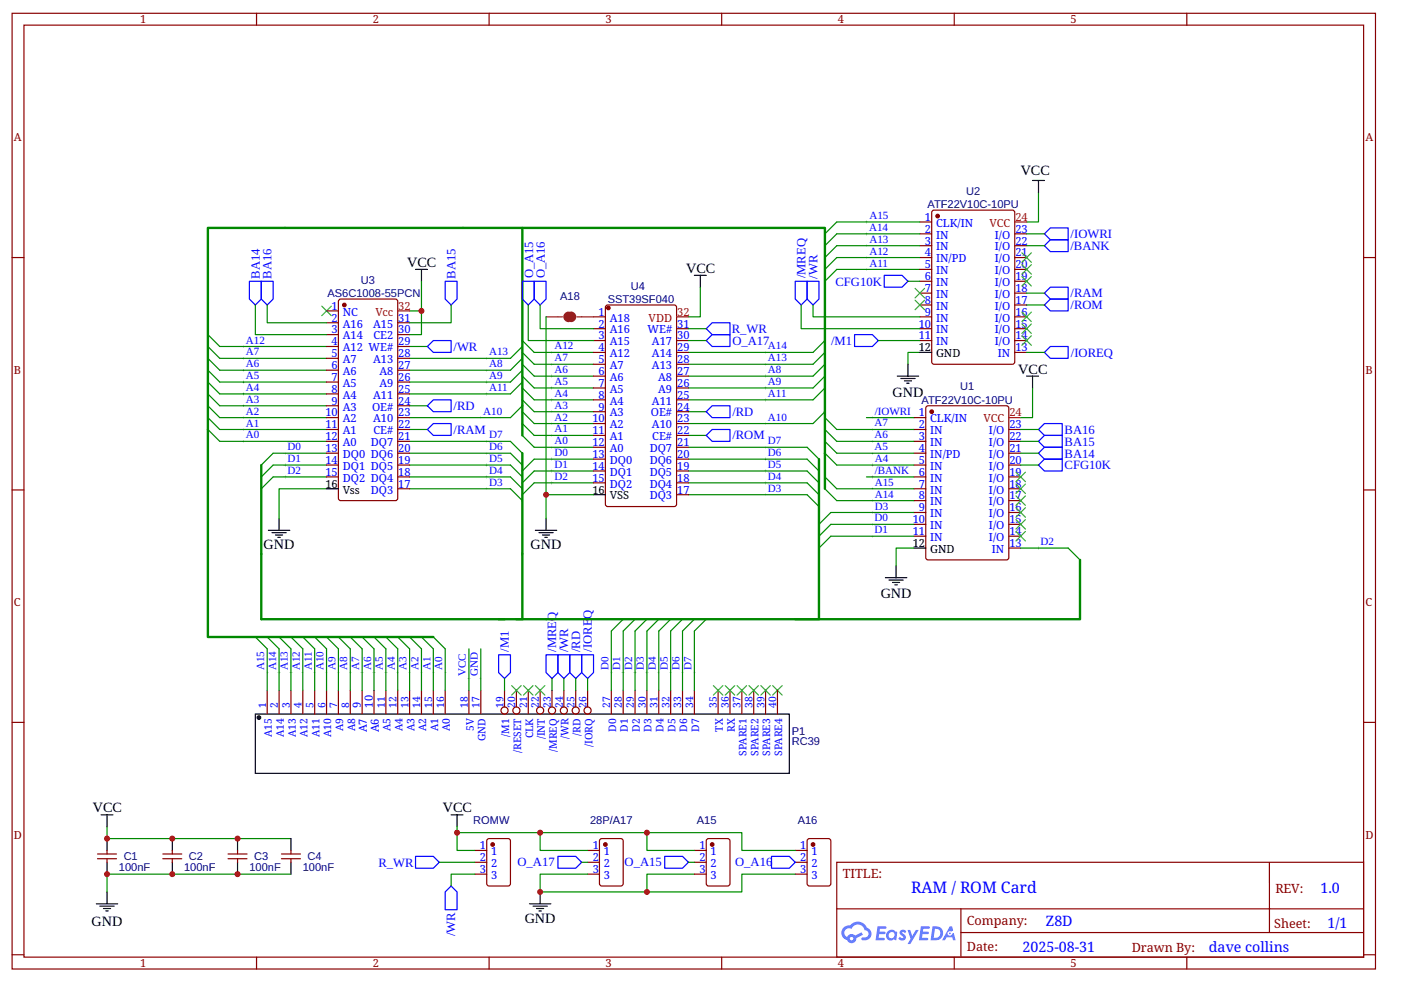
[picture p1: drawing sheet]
<svg xmlns="http://www.w3.org/2000/svg" width="297mm" height="210mm" viewBox="0 0 297 210" stroke-linecap="round" stroke-linejoin="round" font-family="sans-serif">
<g fill="none" stroke="#800" stroke-width=".25">
<path d="M2.6 2.8h289v202.8h-289zM5.1 5.3h284v197.8h-284zM54.4 2.8v2.5M103.7 2.8v2.5M153 2.8v2.5M202.3 2.8v2.5M251.6 2.8v2.5M2.6 54.6h2.5M289.1 54.6h2.5M2.6 104h2.5M289.1 104h2.5M2.6 153.3h2.5"/>
<path d="M289.1 153.3h2.5M177.4 182.9h111.7v20.2h-111.7zM177.4 192.8h111.6M203.7 197.9h85.3M203.7 192.8v10.1M269.1 183v14.9M2.6 202.6h2.5M54.4 203.1v2.5M103.7 203.1v2.5M153 203.1v2.5M202.3 203.1v2.5M251.6 203.1v2.5"/>
<path d="M289.1 202.6h2.5"/>
</g>
<g fill="#58f">
<path d="M190.9 197.4l.5-.2 .4 .1 .3 .3-.2 .4a.33 .33 0 0 0-.3-.3 .33 .33 0 0 0-.3 .2v.1a.85 .85 0 0 1 .7 .6 .85 .85 0 0 1-.3 .9h-.6l-.6-.4 .3-.3 .5 .2 .2-.1v-.1a.87 .87 0 0 1-.6-1.4z"/>
<path d="M192.4 197.3h.6l.4 1.3 .8-1.3h.6l-1.8 3h-.6l.7-1.1z"/>
<path d="M186.1 196.5h1.6l.2 .2-.1 .3-1.2 .1-.1 .6h1l.3 .2-.3 .3h-1.1l-.1 .8h1.2l.1 .2-.1 .3h-1.9z"/>
<path d="M195.2 196.5h1.7l.2 .2-.1 .3-1.2 .1-.1 .6h1l.3 .2-.3 .3h-1.1l-.1 .8h1.2l.1 .2-.1 .3h-1.9z"/>
<path d="M201.4 196.5h.5l.2 .9-.4 .3a.49 .49 0 0 0-.8 .1 .49 .49 0 0 0 .4 .7 .49 .49 0 0 0 .6-.4l.3-.2 .4 1.6h-.5l-.2-.6h-1.2l-.4 .6h-.6z"/>
<path d="M197.7 196.5l-.4 3h.9a1.5 1.5 0 0 0 1.8-1.5 1.5 1.5 0 0 0-1.8-1.5zM198.2 197.1a1.01 1.01 0 0 1 1.2 1.1 1.01 1.01 0 0 1-1.4 .8z"/>
<path d="M188.3 197.5a1.1 1.1 0 0 0-.3 1.6 1.1 1.1 0 0 0 1.6 .2l.4 .2 .2-1.6-.4-.3a1.01 1.01 0 0 0-1.5-.1zM188.3 198.4a.7 .7 0 0 1 1.4 0 .7 .7 0 0 1-1.4 0z"/>
<path d="M178.9 196.8a1.57 1.57 0 0 0 .7 2.7 1.01 1.01 0 0 0 1.2 .6 1.01 1.01 0 0 0 .8-1.1l1.4-.7-.3-.5-1.4 .7a1.02 1.02 0 0 0-1.7 .3 .99 .99 0 0 1-.5-1.4 .99 .99 0 0 1 1.4-.3 1.48 1.48 0 0 1 1.6-.9 1.48 1.48 0 0 1 1.3 1.2 .81 .81 0 0 1 .7 1 .81 .81 0 0 1-1.2 .5l-.3 .1v.3a1.39 1.39 0 0 0 2-.6 1.39 1.39 0 0 0-.8-1.9 2.18 2.18 0 0 0-3.7-.5l-.7 .2zM180.2 199.1a.38 .38 0 0 1 .7 0 .38 .38 0 0 1-.7 0z"/>
<circle cx="201.4" cy="198" r=".19"/>
</g>
<path d="M110.7 48.4v44M110.7 96.2v35.2h-1.2M173.6 97.4v34h-118.2v-32.7M174.9 103.7v-55.3h-130.8v86.7h47.8M229 118.8v12.6h-60.4" fill="none" stroke="#080" stroke-width=".5"/>
<g fill="none" stroke="#080" stroke-width=".25">
<path d="M89.4 59.7v11.3h-2.6M192.5 59.7h2.5M195 47.1h-17.6l-2.5 2.5M195 57.2h-17.6l-2.5 2.5M195 54.6h-17.6l-2.5 2.6M195 52.1h-17.6l-2.5 2.5M195 49.6h-17.6l-2.5 2.5M217.7 52.1h3.7M217.7 49.6h3.7M220.2 40.8v6.3h-2.5M44.1 78.5l2.5 2.6h22.6M44.1 76l2.5 2.5h22.6"/>
<path d="M44.1 73.5l2.5 2.5h22.6M44.1 71l2.5 2.5h22.6M54.1 64.7v6.3h15.1M56.7 64.7v3.8h12.5M86.8 73.5h3.8M86.8 66h2.6M95.6 64.7v3.8h-8.8M110.7 78.5l-2.5 2.6h-21.4M110.7 76l-2.5 2.5h-21.4M110.7 73.5l-2.5 2.5h-21.4M110.7 72.3l2.6 2.5h12.5M110.7 74.8l2.6 2.5h12.5"/>
<path d="M110.7 77.3l2.6 2.5h12.5M110.7 79.8l2.6 2.5h12.5M112 64.7v7.6h13.8M114.5 64.7v5h11.3M115.8 67.2v37.8M146 69.7h3.7M146 72.3h3.7M148.5 60.9v6.3h-2.5M169.9 64.7v5h25.1M172.4 64.7v2.5h22.6M174.9 72.3l-2.5 2.5h-26.4M174.9 74.8l-2.5 2.5h-26.4"/>
<path d="M174.9 77.3l-2.5 2.5h-26.4M174.9 79.8l-2.5 2.5h-26.4M186.2 72.3h8.8M195 74.8h-2.5v2.5M217.7 74.8h3.7M217.7 62.2h3.7M217.7 64.7h3.7M44.1 91.1l2.5 2.5h22.6M44.1 88.6l2.5 2.5h22.6M44.1 86.1l2.5 2.5h22.6M44.1 83.6l2.5 2.5h22.6M44.1 81.1l2.5 2.5h22.6"/>
<path d="M69.2 98.7h-11.3l-2.5 2.5M69.2 96.2h-11.3l-2.5 2.5M86.8 93.6h21.4l2.5 2.6M86.8 91.1h3.8M86.8 86.1h3.8M86.8 98.7h21.4l2.5 2.5M86.8 96.2h21.4l2.5 2.5M110.7 86.1l-2.5 2.5h-21.4M110.7 81.1l-2.5 2.5h-21.4M110.7 89.9l2.6 2.5h12.5M110.7 84.8l2.6 2.5h12.5M110.7 82.3l2.6 2.5h12.5"/>
<path d="M110.7 87.3l2.6 2.6h12.5M110.7 92.4l2.6 2.5h12.5M125.8 97.4h-12.5l-2.6 2.5M125.8 99.9h-12.5l-2.6 2.5M146 92.4h3.7M146 87.3h3.7M146 94.9h25.1l2.5 2.5M146 97.4h25.1l2.5 2.5M146 99.9h25.1l2.5 2.5M174.9 91.1l2.5 2.5h16.4M174.9 88.6l2.5 2.5h16.4M174.9 82.3l-2.5 2.5h-26.4"/>
<path d="M174.9 87.3l-2.5 2.6h-26.4M174.9 93.6l2.5 2.6h16.4M174.9 96.2l2.5 2.5h16.4M183.7 88.6h10.1M216.4 93.6h3.8M216.4 91.1h3.8M216.4 96.2h3.8M216.4 98.7h3.8M218.9 82.3v6.3h-2.5M69.2 103.7h-10v6.3M69.2 101.2h-11.3l-2.5 2.5M86.8 103.7h21.4l2.5 2.5"/>
<path d="M86.8 101.2h21.4l2.5 2.5M125.8 105h-10v5M125.8 102.4h-12.5l-2.6 2.6M146 105h25.1l2.5 2.5M146 102.4h25.1l2.5 2.6M174.9 103.7l2.5 2.5h16.4M174.9 101.2l2.5 2.5h16.4M183.7 101.2h10.1M193.8 116.3h-3.8v3.8M193.8 113.8h-17.6l-2.6 2.5M193.8 111.2h-17.6l-2.6 2.6M193.8 108.7h-17.6l-2.6 2.5"/>
<path d="M216.4 116.3h10.1l2.5 2.5M54.1 135.1l2.6 2.6v8.8M56.7 135.1l2.5 2.6v8.8M59.2 135.1l2.5 2.6v8.8M61.7 135.1l2.5 2.6v8.8M64.2 135.1l2.5 2.6v8.8M66.7 135.1l2.5 2.6v8.8M69.2 135.1l2.5 2.6v8.8M71.7 135.1l2.6 2.6v8.8M74.3 135.1l2.5 2.6v8.8M76.8 135.1l2.5 2.6v8.8M79.3 135.1l2.5 2.6v8.8"/>
<path d="M81.8 135.1l2.5 2.6v8.8M84.3 135.1l2.5 2.6v8.8M86.8 135.1l2.6 2.6v8.8M89.4 135.1l2.5 2.6v8.8M91.9 135.1l2.5 2.6v8.8M99.4 137.7v8.8M101.9 137.7v8.8M132.1 131.4l-2.5 2.5v12.6M134.6 131.4l-2.5 2.5v12.6M137.2 131.4l-2.6 2.5v12.6M139.7 131.4l-2.5 2.5v12.6M142.2 131.4l-2.5 2.5v12.6"/>
<path d="M144.7 131.4l-2.5 2.5v12.6M147.2 131.4l-2.5 2.5v12.6M149.7 131.4l-2.5 2.5v12.6M107 144v2.5M117 144v2.5M119.5 144v2.5M122.1 144v2.5M124.6 144v2.5M22.7 175.4v2.5h39M96.9 175.4v5h3.8M96.9 176.7h17.6v3.7h10.1M114.5 176.7h22.7v3.7h10"/>
<path d="M137.2 176.7h20.1v3.7h11.3M61.7 185.5h-39v3.7M93.1 182.9h7.6M100.7 185.5h-5.1v2.5M123.3 182.9h1.3M124.6 185.5h-10.1v3.7h22.7v-3.7h10M146 182.9h1.2M168.6 185.5h-11.3v3.7h-20.1"/>
</g>
<g fill="none" stroke="#00f" stroke-width=".25">
<path d="M52.9 59.7h2.5v3.7l-1.3 1.3-1.2-1.3zM55.4 59.7h2.5v3.7l-1.2 1.3-1.3-1.3zM94.4 59.7h2.5v3.7l-1.3 1.3-1.2-1.3zM110.7 59.7h2.6v3.7l-1.3 1.3-1.3-1.3zM113.3 59.7h2.5v3.7l-1.3 1.3-1.2-1.3zM168.6 59.7h2.5v3.7l-1.2 1.3-1.3-1.3zM171.1 59.7h2.5v3.7l-1.2 1.3-1.3-1.3zM187.5 58.4h3.7l1.3 1.3-1.3 1.2h-3.7zM221.4 52.1l1.3-1.2h3.8v2.5h-3.8zM221.4 49.6l1.3-1.2h3.8v2.5h-3.8zM91.9 72.3h3.7v2.5h-3.7l-1.3-1.3zM149.7 72.3l1.3-1.3h3.8v2.5h-3.8z"/>
<path d="M151 68.5h3.8v2.5h-3.8l-1.3-1.3zM181.2 71h3.8l1.2 1.3-1.2 1.2h-3.8zM221.4 64.7l1.3-1.3h3.8v2.6h-3.8zM221.4 62.2l1.3-1.3h3.8v2.5h-3.8zM221.4 74.8l1.3-1.3h3.8v2.5h-3.8zM90.6 86.1l1.3-1.3h3.7v2.5h-3.7zM91.9 89.9h3.7v2.5h-3.7l-1.3-1.3zM149.7 92.4l1.3-1.3h3.8v2.5h-3.8zM149.7 87.3l1.3-1.2h3.8v2.5h-3.8zM220.2 96.2l1.2-1.3h3.8v2.5h-3.8zM221.4 92.4h3.8v2.5h-3.8l-1.2-1.3zM221.4 89.9h3.8v2.5h-3.8l-1.2-1.3z"/>
<path d="M221.4 97.4h3.8v2.5h-3.8l-1.2-1.2zM105.7 138.9h2.5v3.8l-1.2 1.3-1.3-1.3zM115.8 138.9h2.5v3.8l-1.3 1.3-1.2-1.3zM118.3 138.9h2.5v3.8l-1.3 1.3-1.2-1.3zM120.8 138.9h2.5v3.8l-1.2 1.3-1.3-1.3zM123.3 138.9h2.5v3.8l-1.2 1.3-1.3-1.3zM88.1 181.7h3.8l1.2 1.2-1.2 1.3h-3.8zM94.4 189.2l1.2-1.2 1.3 1.2v3.8h-2.5zM118.3 181.7h3.8l1.2 1.2-1.2 1.3h-3.8zM140.9 181.7h3.8l1.3 1.2-1.3 1.3h-3.8zM163.6 181.7h3.7l1.3 1.2-1.3 1.3h-3.7z"/>
</g>
<g fill="none" stroke="#000" stroke-width=".25">
<path d="M218.9 38.3h2.5M220.2 38.3v2.5M88.1 57.2h2.5M89.4 57.2v2.5M147.2 58.4h2.5M148.5 58.4v2.5M190.2 79.8h4.6M192.5 77.3v2.5M195 74.8h2.5M217.7 79.8h2.5M218.9 79.8v2.5M191 80.3h3"/>
<path d="M191.8 80.8h1.5M192.3 81.3h.5M56.9 112.5h4.5M57.7 113h3M58.4 113.5h1.5M58.9 114h.5M59.2 110v2.5M69.2 103.7h2.5M113.5 112.5h4.5M114.3 113h3M115 113.5h1.5M115.5 114h.5"/>
<path d="M115.8 110v2.5M125.8 105h2.6M193.8 116.3h2.5M187.7 122.6h4.6M188.5 123.1h3M189.2 123.6h1.5M189.7 124.1h.5M190 120.1v2.5M54.1 151.5h113.2v12.6h-113.2zM21.4 172.9h2.5M22.7 172.9v2.5M22.7 177.9v2.5"/>
<path d="M36.5 177.9v2.5M50.4 177.9v2.5M61.7 177.9v2.5M95.6 172.9h2.6M96.9 172.9v2.5M20.4 191.8h4.6M21.2 192.3h3M21.9 192.8h1.5M22.4 193.3h.5M22.7 182.9v2.6M22.7 189.2v2.6M36.5 182.9v2.6"/>
<path d="M50.4 182.9v2.6M61.7 182.9v2.6M112.3 191.8h4.5M113 192.3h3M113.8 192.8h1.5M114.3 193.3h.5M114.5 189.2v2.6"/>
</g>
<g fill="#000">
<path d="M183.7 46.8v.5zM183.4 47.1h.6z"/>
<path d="M183.7 49.4v.5zM183.4 49.6h.6z"/>
<path d="M183.7 51.9v.5zM183.4 52.1h.6z"/>
<path d="M183.7 54.4v.5zM183.4 54.6h.6z"/>
<path d="M183.7 56.9v.5zM183.4 57.2h.6z"/>
<path d="M51.6 73.3v.5zM51.4 73.5h.5z"/>
<path d="M51.6 75.8v.5zM51.4 76h.5z"/>
<path d="M51.6 78.3v.5zM51.4 78.5h.5z"/>
<path d="M103.2 75.8v.5zM102.9 76h.5z"/>
<path d="M103.2 78.3v.5zM102.9 78.5h.5z"/>
<path d="M117 74.5v.5zM116.8 74.8h.5z"/>
<path d="M117 77v.5zM116.8 77.3h.5z"/>
<path d="M117 79.5v.6zM116.8 79.8h.5z"/>
<path d="M162.3 74.5v.5zM162.1 74.8h.5z"/>
<path d="M162.3 77v.5zM162.1 77.3h.5z"/>
<path d="M162.3 79.5v.6zM162.1 79.8h.5z"/>
<path d="M51.6 80.8v.5zM51.4 81.1h.5z"/>
<path d="M51.6 83.3v.5zM51.4 83.6h.5z"/>
<path d="M51.6 85.8v.5zM51.4 86.1h.5z"/>
<path d="M51.6 88.4v.5zM51.4 88.6h.5z"/>
<path d="M51.6 90.9v.5zM51.4 91.1h.5z"/>
<path d="M51.6 93.4v.5zM51.4 93.6h.5z"/>
<path d="M60.4 98.4v.5zM60.2 98.7h.5z"/>
<path d="M60.4 95.9v.5zM60.2 96.2h.5z"/>
<path d="M101.9 88.4v.5zM101.7 88.6h.5z"/>
<path d="M103.2 80.8v.5zM102.9 81.1h.5z"/>
<path d="M103.2 83.3v.5zM102.9 83.6h.5z"/>
<path d="M103.2 93.4v.5zM102.9 93.6h.5z"/>
<path d="M103.2 95.9v.5zM102.9 96.2h.5z"/>
<path d="M103.2 98.4v.5zM102.9 98.7h.5z"/>
<path d="M117 82.1v.5zM116.8 82.3h.5z"/>
<path d="M117 84.6v.5zM116.8 84.8h.5z"/>
<path d="M117 87.1v.5zM116.8 87.3h.5z"/>
<path d="M117 89.6v.5zM116.8 89.9h.5z"/>
<path d="M117 92.1v.5zM116.8 92.4h.5z"/>
<path d="M117 94.6v.5zM116.8 94.9h.5z"/>
<path d="M117 99.7v.5zM116.8 99.9h.5z"/>
<path d="M117 97.2v.5zM116.8 97.4h.5z"/>
<path d="M162.3 82.1v.5zM162.1 82.3h.5z"/>
<path d="M162.3 84.6v.5zM162.1 84.8h.5z"/>
<path d="M162.3 89.6v.5zM162.1 89.9h.5z"/>
<path d="M162.3 94.6v.5zM162.1 94.9h.5z"/>
<path d="M162.3 97.2v.5zM162.1 97.4h.5z"/>
<path d="M162.3 99.7v.5zM162.1 99.9h.5z"/>
<path d="M185 98.4v.5zM184.7 98.7h.5z"/>
<path d="M185 95.9v.5zM184.7 96.2h.5z"/>
<path d="M185 93.4v.5zM184.7 93.6h.5z"/>
<path d="M185 90.9v.5zM184.7 91.1h.5z"/>
<path d="M185 88.4v.5zM184.7 88.6h.5z"/>
<path d="M60.4 100.9v.5zM60.2 101.2h.5z"/>
<path d="M103.2 100.9v.5zM102.9 101.2h.5z"/>
<path d="M103.2 103.5v.5zM102.9 103.7h.5z"/>
<path d="M117 102.2v.5zM116.8 102.4h.5z"/>
<path d="M162.3 102.2v.5zM162.1 102.4h.5z"/>
<path d="M162.3 104.7v.5zM162.1 105h.5z"/>
<path d="M185 111v.5zM184.7 111.2h.5z"/>
<path d="M185 113.5v.5zM184.7 113.8h.5z"/>
<path d="M185 108.5v.5zM184.7 108.7h.5z"/>
<path d="M185 106v.5zM184.7 106.2h.5z"/>
<path d="M185 103.5v.5zM184.7 103.7h.5z"/>
<path d="M185 100.9v.5zM184.7 101.2h.5z"/>
<path d="M220.2 116v.5zM219.9 116.3h.5z"/>
<path d="M56.7 142.4v.5zM56.4 142.7h.5z"/>
<path d="M59.2 142.4v.5zM58.9 142.7h.5z"/>
<path d="M61.7 142.4v.5zM61.4 142.7h.5z"/>
<path d="M64.2 142.4v.5zM63.9 142.7h.6z"/>
<path d="M66.7 142.4v.5zM66.5 142.7h.5z"/>
<path d="M69.2 142.4v.5zM69 142.7h.5z"/>
<path d="M71.7 142.4v.5zM71.5 142.7h.5z"/>
<path d="M74.3 142.4v.5zM74 142.7h.5z"/>
<path d="M76.8 142.4v.5zM76.5 142.7h.5z"/>
<path d="M79.3 142.4v.5zM79 142.7h.5z"/>
<path d="M81.8 142.4v.5zM81.6 142.7h.5z"/>
<path d="M84.3 142.4v.5zM84.1 142.7h.5z"/>
<path d="M86.8 142.4v.5zM86.6 142.7h.5z"/>
<path d="M89.4 142.4v.5zM89.1 142.7h.5z"/>
<path d="M91.9 142.4v.5zM91.6 142.7h.5z"/>
<path d="M94.4 142.4v.5zM94.1 142.7h.5z"/>
<path d="M99.4 143.7v.5zM99.2 144h.5z"/>
<path d="M101.9 143.7v.5zM101.7 144h.5z"/>
<path d="M129.6 142.4v.5zM129.4 142.7h.5z"/>
<path d="M132.1 142.4v.5zM131.9 142.7h.5z"/>
<path d="M134.6 142.4v.5zM134.4 142.7h.5z"/>
<path d="M137.2 142.4v.5zM136.9 142.7h.5z"/>
<path d="M139.7 142.4v.5zM139.4 142.7h.5z"/>
<path d="M142.2 142.4v.5zM141.9 142.7h.5z"/>
<path d="M144.7 142.4v.5zM144.5 142.7h.5z"/>
<path d="M147.2 142.4v.5zM147 142.7h.5z"/>
</g>
<g fill="#000" stroke="#3c3" stroke-width=".25">
<path d="M216.7 58.7l2 2zM216.7 60.7l2-2z"/>
<path d="M216.7 56.2l2 2zM216.7 58.2l2-2z"/>
<path d="M216.7 53.6l2 2.1zM218.7 53.6l-2 2.1z"/>
<path d="M68.2 65l2 2zM68.2 67l2-2z"/>
<path d="M194 61.2l2 2zM196 61.2l-2 2z"/>
<path d="M194 63.7l2 2zM194 65.7l2-2z"/>
<path d="M216.7 66.2l2 2zM218.7 66.2l-2 2z"/>
<path d="M216.7 68.7l2 2zM218.7 68.7l-2 2z"/>
<path d="M216.7 71.2l2 2.1zM216.7 73.3l2-2.1z"/>
<path d="M215.4 100.2l2 2zM217.4 100.2l-2 2z"/>
<path d="M215.4 102.7l2 2zM217.4 102.7l-2 2z"/>
<path d="M215.4 105.2l2 2zM217.4 105.2l-2 2z"/>
<path d="M215.4 107.7l2 2zM217.4 107.7l-2 2z"/>
<path d="M215.4 110.2l2 2.1zM217.4 110.2l-2 2.1z"/>
<path d="M215.4 112.8l2 2zM217.4 112.8l-2 2z"/>
<path d="M108.5 145.5l2 2zM110.5 145.5l-2 2z"/>
<path d="M111 145.5l2 2zM111 147.5l2-2z"/>
<path d="M113.5 145.5l2 2zM115.5 145.5l-2 2z"/>
<path d="M151.2 145.5l2.1 2zM151.2 147.5l2.1-2z"/>
<path d="M153.8 145.5l2 2zM155.8 145.5l-2 2z"/>
<path d="M156.3 145.5l2 2zM158.3 145.5l-2 2z"/>
<path d="M158.8 145.5l2 2zM158.8 147.5l2-2z"/>
<path d="M161.3 145.5l2 2zM163.3 145.5l-2 2z"/>
<path d="M163.8 147.5l2-2zM163.8 145.5l2 2z"/>
</g>
<g fill="none" stroke="#800" stroke-width=".25">
<path d="M195 47.1h2.5M195 49.6h2.5M195 52.1h2.5M195 54.6h2.5M195 57.2h2.5M195 59.7h2.5M197.8 44.6h16.8l.5 .2v32l-.2 .4-16.9 .1-.4-.3-.1-31.9zM215.1 49.6h2.6M215.1 52.1h2.6M215.1 54.6h2.6M215.1 57.2h2.6M215.1 59.7h2.6"/>
<path d="M69.2 66h2.5M69.2 68.5h2.5M69.2 71h2.5M69.2 73.5h2.5M69.2 76h2.5M69.2 78.5h2.5M72 63.5l11.8-.1 .5 .3v42l-.2 .4-11.8 .1-.5-.2-.1-42zM84.3 68.5h2.5M84.3 71h2.5M84.3 73.5h2.5M84.3 76h2.5M84.3 78.5h2.5"/>
<path d="M125.8 67.2h2.6M125.8 69.7h2.6M125.8 72.3h2.6M125.8 74.8h2.6M125.8 77.3h2.6M125.8 79.8h2.6M128.4 65l.5-.3h14l.5 .3v42l-.2 .4-14.3 .1-.5-.3zM143.4 69.7h2.6M143.4 72.3h2.6M143.4 74.8h2.6M143.4 77.3h2.6M143.4 79.8h2.6"/>
<path d="M195 62.2h2.5M195 64.7h2.5M195 67.2h2.5M195 69.7h2.5M195 72.3h2.5M215.1 62.2h2.6M215.1 64.7h2.6M215.1 67.2h2.6M215.1 69.7h2.6M215.1 72.3h2.6M215.1 74.8h2.6M69.2 81.1h2.5"/>
<path d="M69.2 83.6h2.5M69.2 86.1h2.5M69.2 88.6h2.5M69.2 91.1h2.5M69.2 93.6h2.5M69.2 96.2h2.5M69.2 98.7h2.5M84.3 81.1h2.5M84.3 83.6h2.5M84.3 86.1h2.5M84.3 88.6h2.5M84.3 91.1h2.5"/>
<path d="M84.3 93.6h2.5M84.3 96.2h2.5M84.3 98.7h2.5M125.8 82.3h2.6M125.8 84.8h2.6M125.8 87.3h2.6M125.8 89.9h2.6M125.8 92.4h2.6M125.8 94.9h2.6M125.8 97.4h2.6M125.8 99.9h2.6M143.4 82.3h2.6"/>
<path d="M143.4 84.8h2.6M143.4 87.3h2.6M143.4 89.9h2.6M143.4 92.4h2.6M143.4 94.9h2.6M143.4 97.4h2.6M143.4 99.9h2.6M193.8 88.6h2.5M193.8 91.1h2.5M193.8 93.6h2.5M193.8 96.2h2.5M193.8 98.7h2.5"/>
<path d="M196.3 86.3l.5-.2h16.6l.4 .2 .1 32-.3 .4-16.8 .1-.5-.3zM213.9 91.1h2.5M213.9 93.6h2.5M213.9 96.2h2.5M213.9 98.7h2.5M69.2 101.2h2.5M84.3 101.2h2.5M84.3 103.7h2.5M125.8 102.4h2.6M143.4 102.4h2.6M143.4 105h2.6M193.8 101.2h2.5"/>
<path d="M193.8 103.7h2.5M193.8 106.2h2.5M193.8 108.7h2.5M193.8 111.2h2.5M193.8 113.8h2.5M213.9 101.2h2.5M213.9 103.7h2.5M213.9 106.2h2.5M213.9 108.7h2.5M213.9 111.2h2.5M213.9 113.8h2.5M213.9 116.3h2.5"/>
<path d="M56.7 146.5v5M59.2 146.5v5M61.7 146.5v5M64.2 146.5v5M66.7 146.5v5M69.2 146.5v5M71.7 146.5v5M74.3 146.5v5M76.8 146.5v5M79.3 146.5v5M81.8 146.5v5M84.3 146.5v5"/>
<path d="M86.8 146.5v5M89.4 146.5v5M91.9 146.5v5M94.4 146.5v5M99.4 146.5v5M101.9 146.5v5M107 146.5v3.5M109.5 146.5v3.5M112 146.5v5M114.5 146.5v3.5M117 146.5v3.5M119.5 146.5v3.5"/>
<path d="M122.1 146.5v3.5M124.6 146.5v3.5M129.6 146.5v5M132.1 146.5v5M134.6 146.5v5M137.2 146.5v5M139.7 146.5v5M142.2 146.5v5M144.7 146.5v5M147.2 146.5v5M152.3 146.5v5M154.8 146.5v5"/>
<path d="M157.3 146.5v5M159.8 146.5v5M162.3 146.5v5M164.8 146.5v5M103.4 178l4.3-.1 .5 .3v9.3l-.2 .4-4.3 .1-.4-.3-.1-9.3zM127.3 178l4.3-.1 .5 .3v9.3l-.2 .4-4.3 .1-.4-.3-.1-9.3zM149.8 178.2l.4-.3h4.1l.4 .3 .1 9.3-.3 .4-4.3 .1-.4-.3zM171.4 178l4.3-.1 .4 .3 .1 9.3-.3 .4-4.3 .1-.4-.3-.1-9.3zM20.7 182.2h4M20.7 181.2h4M22.7 180.4v.8M22.7 182.2v.7"/>
<path d="M34.5 182.2h4M34.5 181.2h4M36.5 180.4v.8M36.5 182.2v.7M48.4 182.2h4M48.4 181.2h4M50.4 180.4v.8M50.4 182.2v.7M59.7 182.2h4M59.7 181.2h4M61.7 180.4v.8M61.7 182.2v.7"/>
<path d="M100.7 180.4h2.5M100.7 182.9h2.5M100.7 185.5h2.5M124.6 180.4h2.5M124.6 182.9h2.5M124.6 185.5h2.5M147.2 180.4h2.5M147.2 182.9h2.5M147.2 185.5h2.5M168.6 180.4h2.5M168.6 182.9h2.5M168.6 185.5h2.5"/>
<circle cx="107" cy="150.7" r=".75"/>
<circle cx="109.5" cy="150.7" r=".75"/>
<circle cx="114.5" cy="150.7" r=".75"/>
<circle cx="117" cy="150.7" r=".76"/>
<circle cx="119.5" cy="150.7" r=".75"/>
<circle cx="122.1" cy="150.7" r=".75"/>
<circle cx="124.6" cy="150.7" r=".75"/>
</g>
<g fill="#800" stroke="#800" stroke-width=".25">
<circle cx="198.8" cy="45.8" r=".38"/>
<circle cx="129" cy="65.3" r=".38"/>
<circle cx="73" cy="64.7" r=".38"/>
<circle cx="104.5" cy="179.2" r=".38"/>
<circle cx="197.5" cy="87.3" r=".38"/>
<circle cx="128.4" cy="179.2" r=".38"/>
<circle cx="151" cy="179.2" r=".38"/>
<circle cx="172.4" cy="179.2" r=".38"/>
</g>
<path d="M215.1 47.1h2.6M84.3 66h2.5M143.4 67.2h2.6M213.9 88.6h2.5" fill="none" stroke="#f00" stroke-width=".25"/>
<circle cx="54.9" cy="152.3" r=".38" fill="#000" stroke="#000" stroke-width=".25"/>
<path d="M120.6 66.7a.5 .5 0 0 0-.5 .5 .5 .5 0 0 0 .5 .5M121.1 66.7a.5 .5 0 0 1 .5 .5 .5 .5 0 0 1-.5 .5" fill="none" stroke="#8d2323" stroke-width="1.3"/>
<path d="M115.8 67.2h3.5M122.3 67.2h3.5" fill="none" stroke="#8d2323" stroke-width=".25"/>
<g fill="#c00">
<circle cx="22.7" cy="177.9" r=".63"/>
<circle cx="22.7" cy="185.5" r=".63"/>
<circle cx="36.5" cy="177.9" r=".63"/>
<circle cx="36.5" cy="185.5" r=".63"/>
<circle cx="50.4" cy="177.9" r=".63"/>
<circle cx="50.4" cy="185.5" r=".63"/>
<circle cx="89.4" cy="66" r=".63"/>
<circle cx="96.9" cy="176.7" r=".63"/>
<circle cx="114.5" cy="176.7" r=".63"/>
<circle cx="137.2" cy="176.7" r=".63"/>
<circle cx="114.5" cy="189.2" r=".63"/>
<circle cx="137.2" cy="189.2" r=".63"/>
<circle cx="115.8" cy="105" r=".63"/>
</g>
<text font-size="3.4" fill="#00f" x="193.2" y="189.4">RAM / ROM Card</text>
<g font-size="3">
<text x="216.4" y="37">VCC</text>
<text x="86.3" y="56.7">VCC</text>
<text x="145.5" y="57.9">VCC</text>
<text x="215.9" y="79.3">VCC</text>
<text x="189.2" y="84.1">GND</text>
<text x="55.9" y="116.5">GND</text>
<text x="112.5" y="116.5">GND</text>
<text x="186.7" y="126.9">GND</text>
<text x="19.7" y="172.4">VCC</text>
<text x="93.9" y="172.4">VCC</text>
<text x="19.4" y="196.5">GND</text>
<text x="111.2" y="195.8">GND</text>
</g>
<g font-size="3" fill="#00f">
<text x="280" y="189.6">1.0</text>
<text x="221.8" y="196.4">Z8D</text>
<text x="281.5" y="196.9">1/1</text>
<text x="216.8" y="201.9">2025-08-31</text>
<text x="256.3" y="201.9">dave collins</text>
</g>
<g font-size="2.7" fill="#00f">
<text x="227" y="53.1">/BANK</text>
<text x="227" y="50.5">/IOWRI</text>
<text x="55.1" y="59.2" transform="rotate(-90 55.1 59.2)">BA14</text>
<text x="57.6" y="59.1" transform="rotate(-90 57.6 59.1)">BA16</text>
<text x="96.6" y="59.1" transform="rotate(-90 96.6 59.1)">BA15</text>
<text x="113" y="59.1" transform="rotate(-90 113 59.1)">O_A15</text>
<text x="115.5" y="59.1" transform="rotate(-90 115.5 59.1)">O_A16</text>
<text x="170.8" y="59.1" transform="rotate(-90 170.8 59.1)">/MREQ</text>
<text x="173.3" y="59.2" transform="rotate(-90 173.3 59.2)">/WR</text>
<text x="177.1" y="60.6">CFG10K</text>
<text x="227" y="65.6">/ROM</text>
<text x="227" y="63">/RAM</text>
<text x="155.2" y="70.6">R_WR</text>
<text x="96.2" y="74.4">/WR</text>
<text x="155.3" y="73.2">O_A17</text>
<text x="176.2" y="73.2">/M1</text>
<text x="227" y="75.7">/IOREQ</text>
<text x="96.2" y="87">/RD</text>
<text x="155.3" y="88.3">/RD</text>
<text x="96.2" y="92">/RAM</text>
<text x="155.3" y="93.2">/ROM</text>
<text x="225.7" y="94.6">BA15</text>
<text x="225.7" y="92.1">BA16</text>
<text x="225.7" y="97.1">BA14</text>
<text x="225.7" y="99.5">CFG10K</text>
<text x="107.9" y="138.2" transform="rotate(-90 107.9 138.2)">/M1</text>
<text x="117.9" y="138.3" transform="rotate(-90 117.9 138.3)">/MREQ</text>
<text x="120.5" y="138.4" transform="rotate(-90 120.5 138.4)">/WR</text>
<text x="123" y="138.4" transform="rotate(-90 123 138.4)">/RD</text>
<text x="125.5" y="138.3" transform="rotate(-90 125.5 138.3)">/IOREQ</text>
<text x="80.2" y="183.9">R_WR</text>
<text x="109.7" y="183.7">O_A17</text>
<text x="132.4" y="183.7">O_A15</text>
<text x="155.8" y="183.8">O_A16</text>
<text x="96.5" y="198.6" transform="rotate(-90 96.5 198.6)">/WR</text>
</g>
<g font-size="2.7" fill="#800">
<text x="178.7" y="186.2">TITLE:</text>
<text x="270.4" y="189.6">REV:</text>
<text x="205" y="196.3">Company:</text>
<text x="270.1" y="196.8">Sheet:</text>
<text x="205" y="201.8">Date:</text>
<text x="240" y="201.9">Drawn By:</text>
</g>
<g font-size="2.3" fill="#800">
<text x="29.7" y="5">1</text>
<text x="79" y="5">2</text>
<text x="128.4" y="5">3</text>
<text x="177.7" y="5">4</text>
<text x="227" y="5">5</text>
<text x="2.9" y="30">A</text>
<text x="289.5" y="30">A</text>
<text x="2.9" y="79.3">B</text>
<text x="289.5" y="79.3">B</text>
<text x="2.9" y="128.6">C</text>
<text x="289.5" y="128.6">C</text>
<text x="2.9" y="177.9">D</text>
<text x="289.5" y="177.9">D</text>
<text x="29.7" y="205.2">1</text>
<text x="79" y="205.2">2</text>
<text x="128.4" y="205.2">3</text>
<text x="177.7" y="205.2">4</text>
<text x="227" y="205.2">5</text>
</g>
<g font-size="2.3" fill="#000080">
<text x="204.8" y="41.3">U2</text>
<text x="196.6" y="44.1">ATF22V10C-10PU</text>
<text x="69.4" y="63">AS6C1008-55PCN</text>
<text x="76.5" y="60.2">U3</text>
<text x="118.8" y="63.7">A18</text>
<text x="128.9" y="64.3">SST39SF040</text>
<text x="133.7" y="61.4">U4</text>
<text x="203.6" y="82.8">U1</text>
<text x="195.4" y="85.6">ATF22V10C-10PU</text>
<text x="167.9" y="155.8">P1</text>
<text x="167.9" y="158.1">RC39</text>
<text x="100.4" y="174.9">ROMW</text>
<text x="125.1" y="174.9">28P/A17</text>
<text x="147.8" y="174.9">A15</text>
<text x="169.1" y="174.9">A16</text>
<text x="25.2" y="184.8">100nF</text>
<text x="26.2" y="182.5">C1</text>
<text x="39" y="184.8">100nF</text>
<text x="40.1" y="182.5">C2</text>
<text x="52.9" y="184.8">100nF</text>
<text x="53.9" y="182.5">C3</text>
<text x="64.2" y="184.8">100nF</text>
<text x="65.2" y="182.5">C4</text>
</g>
<g font-size="2.3" fill="#00f">
<text x="184.3" y="46.5">A15</text>
<text x="196.1" y="46.8">1</text>
<text x="184.2" y="49">A14</text>
<text x="184.3" y="51.5">A13</text>
<text x="196.1" y="49.4">2</text>
<text x="196.1" y="51.9">3</text>
<text x="198.5" y="48.1">CLK/IN</text>
<text x="198.5" y="50.6">IN</text>
<text x="198.5" y="53.1">IN</text>
<text x="210.9" y="53.1">I/O</text>
<text x="210.9" y="50.6">I/O</text>
<text x="215.3" y="51.9">22</text>
<text x="215.3" y="49.4">23</text>
<text x="184.3" y="54.1">A12</text>
<text x="184.3" y="56.6">A11</text>
<text x="196.1" y="54.4">4</text>
<text x="196.1" y="56.9">5</text>
<text x="196.1" y="59.4">6</text>
<text x="198.5" y="55.7">IN/PD</text>
<text x="198.5" y="58.2">IN</text>
<text x="210.9" y="58.2">I/O</text>
<text x="210.9" y="55.7">I/O</text>
<text x="215.3" y="59.4">19</text>
<text x="215.3" y="56.9">20</text>
<text x="215.3" y="54.4">21</text>
<text x="70.3" y="65.7">1</text>
<text x="196.1" y="61.9">7</text>
<text x="196.1" y="64.5">8</text>
<text x="198.5" y="60.7">IN</text>
<text x="198.5" y="63.2">IN</text>
<text x="198.5" y="65.7">IN</text>
<text x="210.9" y="65.7">I/O</text>
<text x="210.9" y="63.2">I/O</text>
<text x="210.9" y="60.7">I/O</text>
<text x="215.3" y="64.5">17</text>
<text x="215.3" y="61.9">18</text>
<text x="70.3" y="68.2">2</text>
<text x="70.3" y="70.7">3</text>
<text x="72.7" y="67">NC</text>
<text x="72.7" y="69.5">A16</text>
<text x="79.1" y="69.5">A15</text>
<text x="84.5" y="70.7">30</text>
<text x="84.5" y="68.2">31</text>
<text x="126.9" y="67">1</text>
<text x="126.9" y="69.5">2</text>
<text x="129.3" y="68.2">A18</text>
<text x="129.3" y="70.7">A16</text>
<text x="137.3" y="70.7">WE#</text>
<text x="143.6" y="69.5">31</text>
<text x="194.8" y="69.5">10</text>
<text x="196.1" y="67">9</text>
<text x="198.5" y="68.2">IN</text>
<text x="198.5" y="70.7">IN</text>
<text x="210.9" y="70.7">I/O</text>
<text x="210.9" y="68.2">I/O</text>
<text x="215.3" y="69.5">15</text>
<text x="215.3" y="67">16</text>
<text x="52.1" y="72.9">A12</text>
<text x="52.1" y="75.4">A7</text>
<text x="52.1" y="77.9">A6</text>
<text x="70.3" y="73.3">4</text>
<text x="70.3" y="75.8">5</text>
<text x="72.7" y="72">A14</text>
<text x="72.7" y="74.5">A12 WE#</text>
<text x="72.7" y="77">A7</text>
<text x="79.1" y="77">A13</text>
<text x="79.2" y="72">CE2</text>
<text x="84.5" y="75.8">28</text>
<text x="84.5" y="73.3">29</text>
<text x="103.7" y="75.4">A13</text>
<text x="103.7" y="77.9">A8</text>
<text x="117.5" y="74.1">A12</text>
<text x="117.5" y="76.7">A7</text>
<text x="126.9" y="72">3</text>
<text x="126.9" y="74.5">4</text>
<text x="126.9" y="77">5</text>
<text x="129.3" y="73.3">A15</text>
<text x="129.3" y="75.8">A12</text>
<text x="138.2" y="75.8">A14</text>
<text x="138.2" y="73.3">A17</text>
<text x="143.6" y="77">28</text>
<text x="143.6" y="74.5">29</text>
<text x="143.6" y="72">30</text>
<text x="162.8" y="74.1">A14</text>
<text x="162.8" y="76.7">A13</text>
<text x="194.8" y="72">11</text>
<text x="198.5" y="73.3">IN</text>
<text x="210.9" y="73.3">I/O</text>
<text x="211.6" y="75.8">IN</text>
<text x="215.3" y="74.5">13</text>
<text x="215.3" y="72">14</text>
<text x="52.1" y="80.4">A5</text>
<text x="52.1" y="82.9">A4</text>
<text x="70.3" y="78.3">6</text>
<text x="70.3" y="80.8">7</text>
<text x="70.3" y="83.3">8</text>
<text x="72.7" y="79.6">A6</text>
<text x="72.7" y="82.1">A5</text>
<text x="80.4" y="82.1">A9</text>
<text x="80.4" y="79.6">A8</text>
<text x="84.5" y="83.3">25</text>
<text x="84.5" y="80.8">26</text>
<text x="84.5" y="78.3">27</text>
<text x="103.7" y="80.4">A9</text>
<text x="103.7" y="82.9">A11</text>
<text x="117.5" y="79.2">A6</text>
<text x="117.5" y="81.7">A5</text>
<text x="126.9" y="79.6">6</text>
<text x="126.9" y="82.1">7</text>
<text x="129.3" y="78.3">A7</text>
<text x="129.3" y="80.8">A6</text>
<text x="129.3" y="83.3">A5</text>
<text x="138.2" y="78.3">A13</text>
<text x="139.5" y="83.3">A9</text>
<text x="139.5" y="80.8">A8</text>
<text x="143.6" y="82.1">26</text>
<text x="143.6" y="79.6">27</text>
<text x="162.8" y="81.7">A9</text>
<text x="162.8" y="79.2">A8</text>
<text x="52.1" y="85.5">A3</text>
<text x="52.1" y="88">A2</text>
<text x="69" y="88.4">10</text>
<text x="70.3" y="85.8">9</text>
<text x="72.7" y="84.6">A4</text>
<text x="72.7" y="87.1">A3</text>
<text x="72.7" y="89.6">A2</text>
<text x="78.9" y="87.1">OE#</text>
<text x="79.1" y="89.6">A10</text>
<text x="79.1" y="84.6">A11</text>
<text x="84.5" y="88.4">23</text>
<text x="84.5" y="85.8">24</text>
<text x="102.4" y="88">A10</text>
<text x="117.5" y="84.2">A4</text>
<text x="117.5" y="86.7">A3</text>
<text x="117.5" y="89.2">A2</text>
<text x="125.6" y="89.6">10</text>
<text x="126.9" y="84.6">8</text>
<text x="126.9" y="87.1">9</text>
<text x="129.3" y="85.8">A4</text>
<text x="129.3" y="88.4">A3</text>
<text x="138" y="88.4">OE#</text>
<text x="138.2" y="85.8">A11</text>
<text x="143.6" y="89.6">23</text>
<text x="143.6" y="87.1">24</text>
<text x="143.6" y="84.6">25</text>
<text x="162.8" y="84.2">A11</text>
<text x="162.8" y="89.2">A10</text>
<text x="185.5" y="88">/IOWRI</text>
<text x="194.8" y="88.4">1</text>
<text x="197.2" y="89.6">CLK/IN</text>
<text x="52.1" y="90.5">A1</text>
<text x="52.1" y="93">A0</text>
<text x="60.9" y="95.5">D0</text>
<text x="69" y="90.9">11</text>
<text x="69" y="93.4">12</text>
<text x="69" y="95.9">13</text>
<text x="72.7" y="92.1">A1</text>
<text x="72.7" y="94.6">A0</text>
<text x="78.6" y="94.6">DQ7</text>
<text x="79.2" y="92.1">CE#</text>
<text x="84.5" y="95.9">20</text>
<text x="84.5" y="93.4">21</text>
<text x="84.5" y="90.9">22</text>
<text x="103.7" y="93">D7</text>
<text x="103.7" y="95.5">D6</text>
<text x="117.5" y="91.8">A1</text>
<text x="117.5" y="94.3">A0</text>
<text x="125.6" y="92.1">11</text>
<text x="125.6" y="94.6">12</text>
<text x="129.3" y="90.9">A2</text>
<text x="129.3" y="93.4">A1</text>
<text x="129.3" y="95.9">A0</text>
<text x="137.8" y="95.9">DQ7</text>
<text x="138.2" y="90.9">A10</text>
<text x="138.3" y="93.4">CE#</text>
<text x="143.6" y="94.6">21</text>
<text x="143.6" y="92.1">22</text>
<text x="162.8" y="94.3">D7</text>
<text x="185.4" y="95.5">A5</text>
<text x="185.4" y="93">A6</text>
<text x="185.4" y="90.5">A7</text>
<text x="194.8" y="90.9">2</text>
<text x="194.8" y="93.4">3</text>
<text x="194.8" y="95.9">4</text>
<text x="197.2" y="92.1">IN</text>
<text x="197.2" y="94.6">IN</text>
<text x="209.7" y="94.6">I/O</text>
<text x="209.7" y="92.1">I/O</text>
<text x="214" y="95.9">21</text>
<text x="214" y="93.4">22</text>
<text x="214" y="90.9">23</text>
<text x="60.9" y="100.6">D2</text>
<text x="60.9" y="98">D1</text>
<text x="69" y="98.4">14</text>
<text x="69" y="100.9">15</text>
<text x="72.7" y="97.2">DQ0 DQ6</text>
<text x="72.7" y="99.7">DQ1 DQ5</text>
<text x="84.5" y="100.9">18</text>
<text x="84.5" y="98.4">19</text>
<text x="103.7" y="98">D5</text>
<text x="103.7" y="100.6">D4</text>
<text x="117.5" y="101.8">D2</text>
<text x="117.5" y="99.3">D1</text>
<text x="117.5" y="96.8">D0</text>
<text x="125.6" y="97.2">13</text>
<text x="125.6" y="99.7">14</text>
<text x="129.3" y="98.4">DQ0</text>
<text x="129.3" y="100.9">DQ1</text>
<text x="137.8" y="100.9">DQ5</text>
<text x="137.8" y="98.4">DQ6</text>
<text x="143.6" y="99.7">19</text>
<text x="143.6" y="97.2">20</text>
<text x="162.8" y="96.8">D6</text>
<text x="162.8" y="99.3">D5</text>
<text x="162.8" y="101.8">D4</text>
<text x="185.5" y="98">A4</text>
<text x="185.5" y="100.6">/BANK</text>
<text x="194.8" y="98.4">5</text>
<text x="194.8" y="100.9">6</text>
<text x="197.2" y="97.2">IN/PD</text>
<text x="197.2" y="99.7">IN</text>
<text x="209.7" y="99.7">I/O</text>
<text x="209.7" y="97.2">I/O</text>
<text x="214" y="100.9">19</text>
<text x="214" y="98.4">20</text>
<text x="72.7" y="102.2">DQ2 DQ4</text>
<text x="78.6" y="104.7">DQ3</text>
<text x="84.5" y="103.5">17</text>
<text x="103.7" y="103.1">D3</text>
<text x="125.6" y="102.2">15</text>
<text x="129.3" y="103.5">DQ2</text>
<text x="137.8" y="106">DQ3</text>
<text x="137.8" y="103.5">DQ4</text>
<text x="143.6" y="104.7">17</text>
<text x="143.6" y="102.2">18</text>
<text x="162.8" y="104.3">D3</text>
<text x="185.5" y="105.6">A14</text>
<text x="185.5" y="103.1">A15</text>
<text x="194.8" y="103.5">7</text>
<text x="194.8" y="106">8</text>
<text x="197.2" y="102.2">IN</text>
<text x="197.2" y="104.7">IN</text>
<text x="197.2" y="107.2">IN</text>
<text x="209.7" y="107.2">I/O</text>
<text x="209.7" y="104.7">I/O</text>
<text x="209.7" y="102.2">I/O</text>
<text x="214" y="106">17</text>
<text x="214" y="103.5">18</text>
<text x="185.4" y="110.6">D0</text>
<text x="185.4" y="113.1">D1</text>
<text x="185.5" y="108.1">D3</text>
<text x="193.5" y="111">10</text>
<text x="193.5" y="113.5">11</text>
<text x="194.8" y="108.5">9</text>
<text x="197.2" y="109.7">IN</text>
<text x="197.2" y="112.3">IN</text>
<text x="209.7" y="112.3">I/O</text>
<text x="209.7" y="109.7">I/O</text>
<text x="214" y="113.5">14</text>
<text x="214" y="111">15</text>
<text x="214" y="108.5">16</text>
<text x="197.2" y="114.8">IN</text>
<text x="209.7" y="114.8">I/O</text>
<text x="210.3" y="117.3">IN</text>
<text x="214" y="116">13</text>
<text x="220.6" y="115.6">D2</text>
<text x="56" y="142.2" transform="rotate(-90 56 142.2)">A15</text>
<text x="58.5" y="142.2" transform="rotate(-90 58.5 142.2)">A14</text>
<text x="61.1" y="142.2" transform="rotate(-90 61.1 142.2)">A13</text>
<text x="63.6" y="142.2" transform="rotate(-90 63.6 142.2)">A12</text>
<text x="66.1" y="142.2" transform="rotate(-90 66.1 142.2)">A11</text>
<text x="68.6" y="142.2" transform="rotate(-90 68.6 142.2)">A10</text>
<text x="71.1" y="142.2" transform="rotate(-90 71.1 142.2)">A9</text>
<text x="73.6" y="142.2" transform="rotate(-90 73.6 142.2)">A8</text>
<text x="76.2" y="142.2" transform="rotate(-90 76.2 142.2)">A7</text>
<text x="78.7" y="142.2" transform="rotate(-90 78.7 142.2)">A6</text>
<text x="81.2" y="142.2" transform="rotate(-90 81.2 142.2)">A5</text>
<text x="83.7" y="142.2" transform="rotate(-90 83.7 142.2)">A4</text>
<text x="86.2" y="142.2" transform="rotate(-90 86.2 142.2)">A3</text>
<text x="88.7" y="142.2" transform="rotate(-90 88.7 142.2)">A2</text>
<text x="91.2" y="142.2" transform="rotate(-90 91.2 142.2)">A1</text>
<text x="93.8" y="142.2" transform="rotate(-90 93.8 142.2)">A0</text>
<text x="98.8" y="143.5" transform="rotate(-90 98.8 143.5)">VCC</text>
<text x="101.3" y="143.5" transform="rotate(-90 101.3 143.5)">GND</text>
<text x="129" y="142.2" transform="rotate(-90 129 142.2)">D0</text>
<text x="131.5" y="142.2" transform="rotate(-90 131.5 142.2)">D1</text>
<text x="134" y="142.2" transform="rotate(-90 134 142.2)">D2</text>
<text x="136.5" y="142.2" transform="rotate(-90 136.5 142.2)">D3</text>
<text x="139" y="142.2" transform="rotate(-90 139 142.2)">D4</text>
<text x="141.6" y="142.2" transform="rotate(-90 141.6 142.2)">D5</text>
<text x="144.1" y="142.2" transform="rotate(-90 144.1 142.2)">D6</text>
<text x="146.6" y="142.2" transform="rotate(-90 146.6 142.2)">D7</text>
<text x="76.5" y="150.1" transform="rotate(-90 76.5 150.1)">9</text>
<text x="77.8" y="155.4" transform="rotate(-90 77.8 155.4)">A7</text>
<text x="79" y="150.1" transform="rotate(-90 79 150.1)">10</text>
<text x="80.3" y="155.4" transform="rotate(-90 80.3 155.4)">A6</text>
<text x="101.8" y="180.2">1</text>
<text x="101.8" y="182.7">2</text>
<text x="101.8" y="185.2">3</text>
<text x="104.1" y="181.4">1</text>
<text x="104.1" y="184">2</text>
<text x="125.7" y="180.2">1</text>
<text x="125.7" y="182.7">2</text>
<text x="125.7" y="185.2">3</text>
<text x="128" y="181.4">1</text>
<text x="128" y="184">2</text>
<text x="148.3" y="180.2">1</text>
<text x="148.3" y="182.7">2</text>
<text x="148.3" y="185.2">3</text>
<text x="150.7" y="181.4">1</text>
<text x="150.7" y="184">2</text>
<text x="169.7" y="180.2">1</text>
<text x="169.7" y="182.7">2</text>
<text x="169.7" y="185.2">3</text>
<text x="172.1" y="181.4">1</text>
<text x="172.1" y="184">2</text>
<text x="104.1" y="186.5">3</text>
<text x="128" y="186.5">3</text>
<text x="150.7" y="186.5">3</text>
<text x="172.1" y="186.5">3</text>
</g>
<g font-size="2.3" fill="#f00">
<text x="215.3" y="46.8">24</text>
<text x="209.8" y="48.1">VCC</text>
<text x="84.5" y="65.7">32</text>
<text x="79.6" y="67">Vcc</text>
<text x="137.5" y="68.2">VDD</text>
<text x="143.6" y="67">32</text>
<text x="208.5" y="89.6">VCC</text>
<text x="214" y="88.4">24</text>
</g>
<g font-size="2.3">
<text x="194.8" y="74.5">12</text>
<text x="198.5" y="75.8">GND</text>
<text x="69" y="103.5">16</text>
<text x="72.7" y="104.7">Vss</text>
<text x="125.6" y="104.7">16</text>
<text x="129.3" y="106">VSS</text>
<text x="193.5" y="116">12</text>
<text x="197.2" y="117.3">GND</text>
</g>
<g font-size="2.2" fill="#00f">
<text x="56.4" y="150.1" transform="rotate(-90 56.4 150.1)">1</text>
<text x="58.9" y="150.1" transform="rotate(-90 58.9 150.1)">2</text>
<text x="61.4" y="150.1" transform="rotate(-90 61.4 150.1)">3</text>
<text x="63.9" y="150.1" transform="rotate(-90 63.9 150.1)">4</text>
<text x="66.5" y="150.1" transform="rotate(-90 66.5 150.1)">5</text>
<text x="69" y="150.1" transform="rotate(-90 69 150.1)">6</text>
<text x="71.5" y="150.1" transform="rotate(-90 71.5 150.1)">7</text>
<text x="72.8" y="155.2" transform="rotate(-90 72.8 155.2)">A9</text>
<text x="74" y="150.1" transform="rotate(-90 74 150.1)">8</text>
<text x="75.3" y="155.2" transform="rotate(-90 75.3 155.2)">A8</text>
<text x="81.6" y="150.1" transform="rotate(-90 81.6 150.1)">11</text>
<text x="82.8" y="155.2" transform="rotate(-90 82.8 155.2)">A5</text>
<text x="84.1" y="150.1" transform="rotate(-90 84.1 150.1)">12</text>
<text x="85.3" y="155.2" transform="rotate(-90 85.3 155.2)">A4</text>
<text x="86.6" y="150.1" transform="rotate(-90 86.6 150.1)">13</text>
<text x="87.8" y="155.2" transform="rotate(-90 87.8 155.2)">A3</text>
<text x="89.1" y="150.1" transform="rotate(-90 89.1 150.1)">14</text>
<text x="90.4" y="155.2" transform="rotate(-90 90.4 155.2)">A2</text>
<text x="91.6" y="150.1" transform="rotate(-90 91.6 150.1)">15</text>
<text x="92.9" y="155.2" transform="rotate(-90 92.9 155.2)">A1</text>
<text x="94.1" y="150.1" transform="rotate(-90 94.1 150.1)">16</text>
<text x="95.4" y="155.2" transform="rotate(-90 95.4 155.2)">A0</text>
<text x="99.2" y="150.1" transform="rotate(-90 99.2 150.1)">18</text>
<text x="100.4" y="155.1" transform="rotate(-90 100.4 155.1)">5V</text>
<text x="101.7" y="150.1" transform="rotate(-90 101.7 150.1)">17</text>
<text x="106.7" y="150.1" transform="rotate(-90 106.7 150.1)">19</text>
<text x="109.2" y="150.1" transform="rotate(-90 109.2 150.1)">20</text>
<text x="111.7" y="150.1" transform="rotate(-90 111.7 150.1)">21</text>
<text x="114.3" y="150.1" transform="rotate(-90 114.3 150.1)">22</text>
<text x="116.8" y="150.1" transform="rotate(-90 116.8 150.1)">23</text>
<text x="119.3" y="150.1" transform="rotate(-90 119.3 150.1)">24</text>
<text x="121.8" y="150.1" transform="rotate(-90 121.8 150.1)">25</text>
<text x="124.3" y="150.1" transform="rotate(-90 124.3 150.1)">26</text>
<text x="129.4" y="150.1" transform="rotate(-90 129.4 150.1)">27</text>
<text x="130.6" y="155.2" transform="rotate(-90 130.6 155.2)">D0</text>
<text x="131.9" y="150.1" transform="rotate(-90 131.9 150.1)">28</text>
<text x="133.1" y="155.2" transform="rotate(-90 133.1 155.2)">D1</text>
<text x="134.4" y="150.1" transform="rotate(-90 134.4 150.1)">29</text>
<text x="135.6" y="155.2" transform="rotate(-90 135.6 155.2)">D2</text>
<text x="136.9" y="150.1" transform="rotate(-90 136.9 150.1)">30</text>
<text x="138.2" y="155.2" transform="rotate(-90 138.2 155.2)">D3</text>
<text x="139.4" y="150.1" transform="rotate(-90 139.4 150.1)">31</text>
<text x="140.7" y="155.2" transform="rotate(-90 140.7 155.2)">D4</text>
<text x="141.9" y="150.1" transform="rotate(-90 141.9 150.1)">32</text>
<text x="143.2" y="155.2" transform="rotate(-90 143.2 155.2)">D5</text>
<text x="144.5" y="150.1" transform="rotate(-90 144.5 150.1)">33</text>
<text x="145.7" y="155.2" transform="rotate(-90 145.7 155.2)">D6</text>
<text x="147" y="150.1" transform="rotate(-90 147 150.1)">34</text>
<text x="148.2" y="155.2" transform="rotate(-90 148.2 155.2)">D7</text>
<text x="152" y="150.1" transform="rotate(-90 152 150.1)">35</text>
<text x="153.3" y="155.2" transform="rotate(-90 153.3 155.2)">TX</text>
<text x="154.5" y="150.1" transform="rotate(-90 154.5 150.1)">36</text>
<text x="155.8" y="155.3" transform="rotate(-90 155.8 155.3)">RX</text>
<text x="157" y="150.1" transform="rotate(-90 157 150.1)">37</text>
<text x="159.5" y="150.1" transform="rotate(-90 159.5 150.1)">38</text>
<text x="162.1" y="150.1" transform="rotate(-90 162.1 150.1)">39</text>
<text x="164.6" y="150.1" transform="rotate(-90 164.6 150.1)">40</text>
<text x="57.7" y="156.4" transform="rotate(-90 57.7 156.4)">A15</text>
<text x="60.2" y="156.4" transform="rotate(-90 60.2 156.4)">A14</text>
<text x="62.7" y="156.4" transform="rotate(-90 62.7 156.4)">A13</text>
<text x="65.2" y="156.4" transform="rotate(-90 65.2 156.4)">A12</text>
<text x="67.7" y="156.4" transform="rotate(-90 67.7 156.4)">A11</text>
<text x="70.2" y="156.4" transform="rotate(-90 70.2 156.4)">A10</text>
<text x="102.9" y="157.2" transform="rotate(-90 102.9 157.2)">GND</text>
<text x="108" y="156.3" transform="rotate(-90 108 156.3)">/M1</text>
<text x="110.5" y="159.7" transform="rotate(-90 110.5 159.7)">/RESET</text>
<text x="113" y="156.7" transform="rotate(-90 113 156.7)">CLK</text>
<text x="115.5" y="156.9" transform="rotate(-90 115.5 156.9)">/INT</text>
<text x="118" y="159.5" transform="rotate(-90 118 159.5)">/MREQ</text>
<text x="120.6" y="156.8" transform="rotate(-90 120.6 156.8)">/WR</text>
<text x="123.1" y="156.1" transform="rotate(-90 123.1 156.1)">/RD</text>
<text x="125.6" y="158.5" transform="rotate(-90 125.6 158.5)">/IORQ</text>
<text x="158.3" y="160.4" transform="rotate(-90 158.3 160.4)">SPARE1</text>
<text x="160.8" y="160.4" transform="rotate(-90 160.8 160.4)">SPARE2</text>
<text x="163.3" y="160.4" transform="rotate(-90 163.3 160.4)">SPARE3</text>
<text x="165.8" y="160.4" transform="rotate(-90 165.8 160.4)">SPARE4</text>
</g>
</svg>
